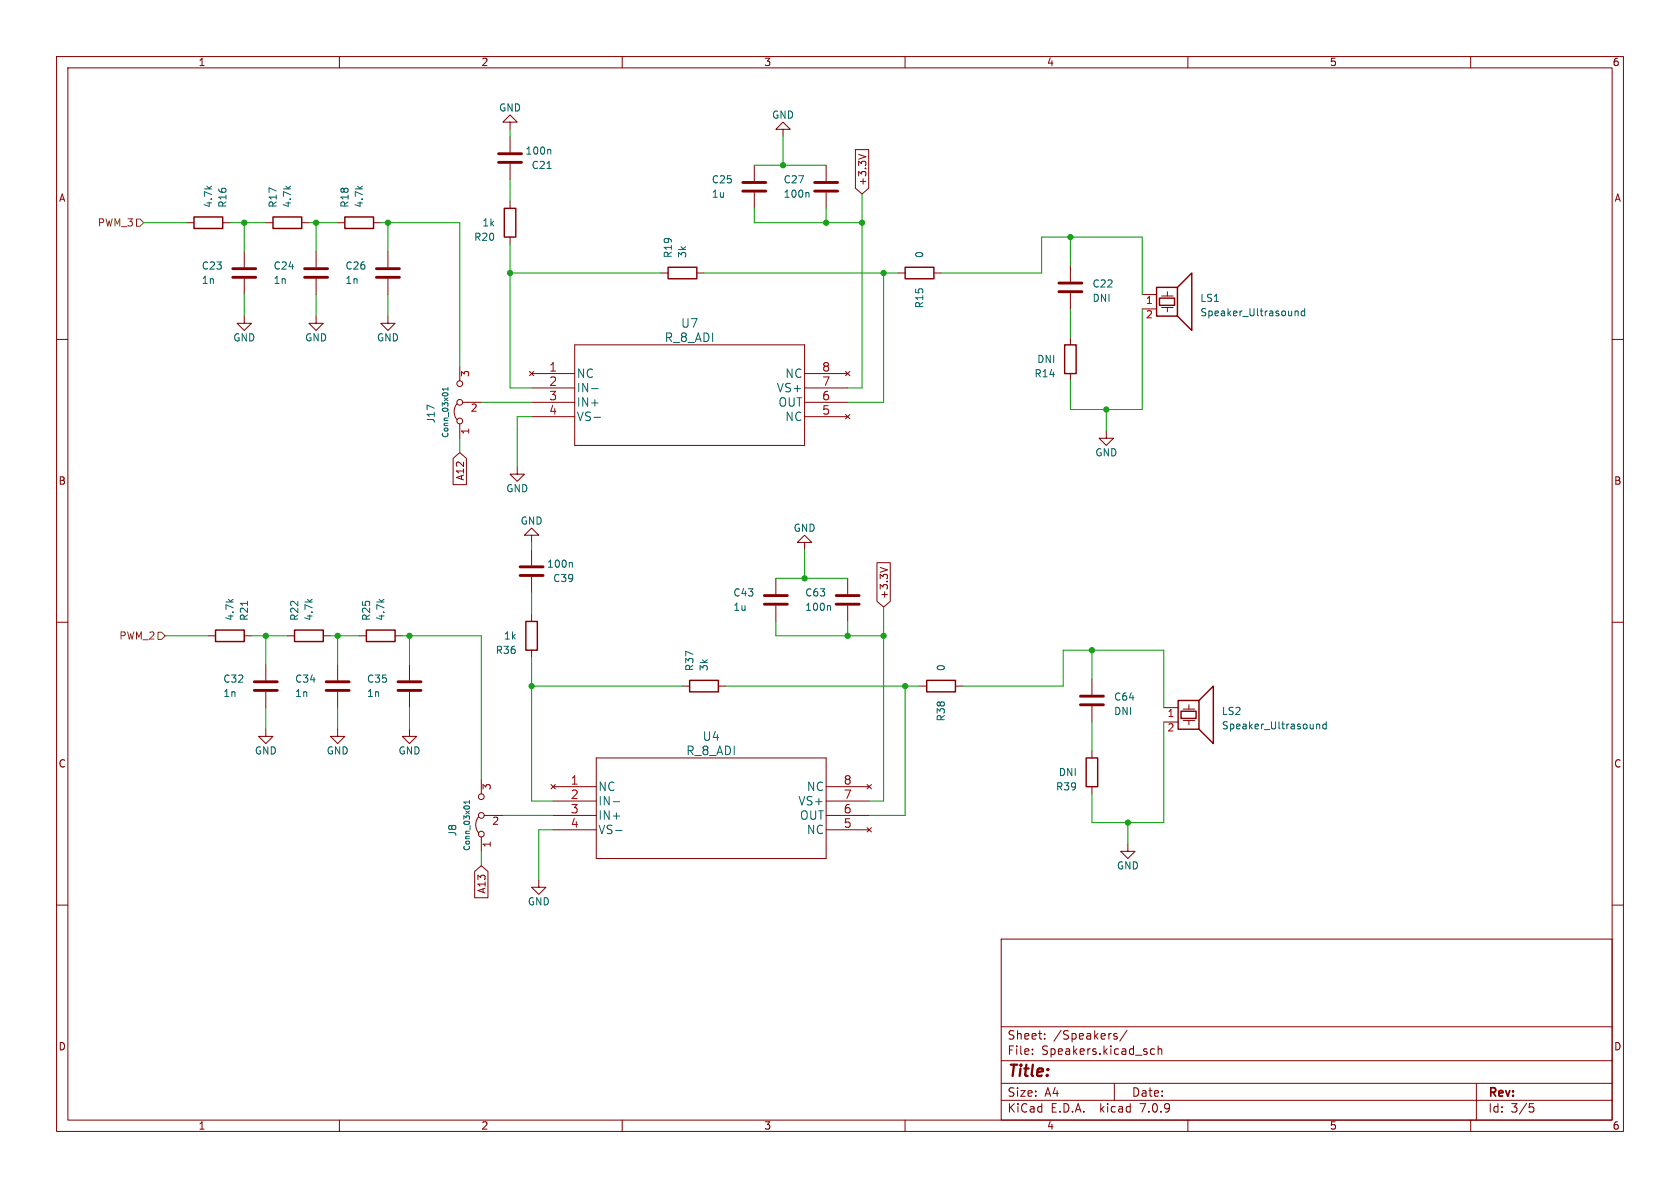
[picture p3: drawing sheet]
<svg xmlns="http://www.w3.org/2000/svg" width="297mm" height="210mm" viewBox="0 0 297 210" stroke-linecap="round" stroke-linejoin="round" font-family="sans-serif">
<g fill="none" stroke="#840000" stroke-width=".18">
<path d="M10 10h277v190h-277zM12 12h273v186h-273zM60 10v2M110 10v2M160 10v2M210 10v2M260 10v2M33 39.4h1.3M39.4 39.4h1.2M47 39.4h1.3M53.3 39.4h1.3M59.7 39.4h1.3"/>
<path d="M66 39.4h1.3M90.2 21.6h1.2l-1.2-1.3-1.3 1.3h1.3v1.3M90.2 24.1v2.8M90.2 29v2.8M90.2 35.6v1.2M133.3 29.2v2.8M133.3 34v2.8M138.4 22.9h1.3l-1.3-1.3-1.2 1.3h1.2v1.2M146 29.2v2.8M146 34v2.8M151.2 26.4h2.4v6.9l-1.2 1-1.2-1zM151.8 27.3l1.3 .4"/>
<path d="M10 60h2M43.2 55.9v1.3h1.2l-1.2 1.2-1.3-1.2h1.3M43.2 44.5v2.7M43.2 49.3v2.8M55.9 55.9v1.3h1.2l-1.2 1.2-1.3-1.2h1.3M55.9 44.5v2.7M55.9 49.3v2.8M68.6 55.9v1.3h1.2l-1.2 1.2-1.3-1.2h1.3M68.6 44.5v2.7M68.6 49.3v2.8M90.2 41.9v1.3M116.8 48.3h1.3"/>
<path d="M123.2 48.3h1.3M158.7 48.3h1.3M165.1 48.3h1.3M189.2 47v2.8M189.2 51.8v2.8M189.2 59.7v1.3M201.9 52.1h2.6M201.9 54.6h2.6M205.4 54.4h2M205.4 52.3h2M206.4 51.6v.7M206.4 54.4v.7"/>
<path d="M285 60h2M80.8 71.4a2.26 2.26 0 0 0 0 2.8M81.3 64.8v2.5M81.3 74.9v2.6M81.8 71.1h3.3M93.6 65.7l.8 .7M94 66h7.6M94 68.6h7.6M94 71.1h7.6M94 73.7h7.6M94.4 65.7l-.8 .7M101.6 61h40.6v17.7h-40.6z"/>
<path d="M142.2 66h7.7M142.2 68.6h7.7M142.2 71.1h7.7M142.2 73.7h7.7M149.5 73.3l.7 .7M149.5 65.7l.7 .7M150.2 73.3l-.7 .7M150.2 65.7l-.7 .7M189.2 66v1.3M195.6 76.2v1.3h1.2l-1.2 1.2-1.3-1.2h1.3M80.1 81l1.2-1 1.2 1v4.7h-2.4zM91.4 82.6v1.2h1.3l-1.3 1.3-1.2-1.3h1.2"/>
<path d="M94 94.6h1.2l-1.2-1.3-1.3 1.3h1.3v1.3M94 97.2v2.7M142.2 95.9h1.3l-1.3-1.3-1.2 1.3h1.2v1.3M155 99.5h2.4v6.8l-1.2 1-1.2-1zM10 110h2M36.8 112.4h1.3M43.2 112.4h1.2M47 117.5v2.8M50.8 112.4h1.3M57.1 112.4h1.3M59.7 117.5v2.8M63.5 112.4h1.3"/>
<path d="M69.8 112.4h1.3M72.4 117.5v2.8M94 102v2.8M94 108.6v1.3M94 114.9v1.3M137.2 102.2v2.8M137.2 107.1v2.8M149.9 102.2v2.8M149.9 107.1v2.8M155.6 100.3l1.3 .4M285 110h2M47 128.9v1.3h1.3l-1.3 1.2-1.3-1.2h1.3"/>
<path d="M47 122.3v2.8M59.7 128.9v1.3h1.3l-1.3 1.2-1.3-1.2h1.3M59.7 122.3v2.8M72.4 128.9v1.3h1.3l-1.3 1.2-1.3-1.2h1.3M72.4 122.3v2.8M85.1 137.8v2.5M97.4 138.7l.8 .7M97.8 139.1h7.6M98.2 138.7l-.8 .7M105.4 134h40.6v17.8h-40.6zM120.6 121.3h1.3M127 121.3h1.3"/>
<path d="M146 139.1h7.7M153.3 138.7l.8 .7M154.1 138.7l-.8 .7M162.6 121.3h1.2M168.9 121.3h1.3M193 120v2.8M193 124.8v2.8M193 132.7v1.3M193 139.1v1.2M205.7 125.1h2.6M205.7 127.6h2.6M209.2 127.4h2"/>
<path d="M209.2 125.3h2M210.2 124.6v.7M210.2 127.4v.7M10 160h2M83.9 154.1l1.2-1.1 1.2 1.1v4.6h-2.4zM84.6 144.4a2.26 2.26 0 0 0 0 2.8M85.1 148v2.5M85.6 144.1h3.3M95.2 155.6v1.2h1.3l-1.3 1.3-1.2-1.3h1.2M97.8 141.6h7.6M97.8 144.1h7.6M97.8 146.7h7.6"/>
<path d="M146 141.6h7.7M146 144.1h7.7M146 146.7h7.7M153.3 146.3l.8 .8M154.1 146.3l-.8 .8M199.4 149.2v1.3h1.3l-1.3 1.3-1.3-1.3h1.3M285 160h2M177 166h108v32h-108zM60 198v2M110 198v2M160 198v2M177 194.5h108"/>
<path d="M177 191.5h108M177 187.5h108M177 181.5h108M182.5 186.3v.1M182.5 185.5v.1M184.7 183.6v.1M184.7 182.8v.1M197 183.1l.5 .2v.2l-.2 .2-.4-.1M197 182.8h.5M197 191.5v3M199.2 182.1l-1.2 2M204.1 185.5l-.4-.1-.3 .3v.4l.1 .2h.6"/>
<path d="M204.7 185.5l.3-.1 .3 .1 .1 .9M204.7 184.9v1.5M210 198v2M260 198v2M261 191.5v6.5M270.4 195.1h.7M270.5 195.7h.4l.3 .3-.2 .5-.5 .1"/>
<circle cx="81.3" cy="74.4" r=".51"/>
<circle cx="81.3" cy="71.1" r=".51"/>
<circle cx="81.3" cy="67.8" r=".51"/>
<circle cx="85.1" cy="147.4" r=".51"/>
<circle cx="85.1" cy="144.1" r=".51"/>
<circle cx="85.1" cy="140.8" r=".51"/>
</g>
<g fill="none" stroke="#840000" stroke-width=".25">
<path d="M34.3 38.4h5.1v2h-5.1zM48.3 38.4h5v2h-5zM61 38.4h5v2h-5zM89.2 36.8h2v5.1h-2zM118.1 47.2h5.1v2.1h-5.1zM160 47.2h5.1v2.1h-5.1zM204.5 50.8h3.7v5.1h-3.7zM205 52.7h2.6v1.3h-2.6zM208.2 50.8l2.5-2.5v10.1l-2.5-2.5M188.2 61h2v5h-2zM38.1 111.4h5.1v2h-5.1zM52.1 111.4h5v2h-5z"/>
<path d="M64.8 111.4h5v2h-5zM93 109.9h2v5h-2zM121.9 120.3h5.1v2h-5.1zM163.8 120.3h5.1v2h-5.1zM192 134h2.1v5.1h-2.1zM208.3 123.8h3.7v5.1h-3.7zM208.8 125.7h2.7v1.3h-2.7zM212 123.8l2.5-2.5v10.1l-2.5-2.5"/>
</g>
<g fill="none" stroke="#006464" stroke-width=".18">
<path d="M96.7 29.8h.7M97.2 26.4l.2 .2v.6M142.8 34l.2 .2v.7M229 55v.8M229 55.1l.1-.1h.3l.1 .8M230.6 55h-.3l-.3 .2 .2 .6h.4M230.6 54.6v1.2M79.2 68.5v.5M79.2 68.8h-1l.3 .2M104.6 68.7h1.1M105 73.8h1.2M101 99.4l.2 .2v.7"/>
<path d="M43.8 106.3v.7M146.6 107l.2 .2v.7M232.8 128v.8M232.8 128.1l.1-.1 .3 .1 .1 .7M234.5 128.1l-.4-.1-.2 .2 .1 .6h.5M234.5 127.6v1.2M83 141.5v.6M83 141.8h-1l.3 .3M108.4 141.7h1.1M108.8 146.8h1.2"/>
</g>
<g fill="none" stroke="#840000" stroke-width=".51">
<path d="M88.1 27.2h4.1M88.1 28.7h4.1M131.3 33.8h4.1M131.3 32.3h4.1M144 33.8h4.1M144 32.3h4.1M41.1 49h4.1M41.1 47.5h4.1M53.8 49h4.1M53.8 47.5h4.1M66.5 49h4.1M66.5 47.5h4.1"/>
<path d="M187.2 51.6h4.1M187.2 50h4.1M91.9 100.2h4.1M91.9 101.7h4.1M135.1 106.8h4.1M135.1 105.3h4.1M147.8 106.8h4.1M147.8 105.3h4.1M45 122h4M45 120.5h4M57.7 122h4M57.7 120.5h4"/>
<path d="M70.4 122h4M70.4 120.5h4M191 124.6h4.1M191 123.1h4.1"/>
</g>
<path d="M24.1 38.7h.7l.6 .7-.6 .6h-.7zM27.9 111.8h.7l.6 .6-.6 .6h-.7z" fill="none" stroke="#725600" stroke-width=".18"/>
<g fill="none" stroke="#009600" stroke-width=".18">
<path d="M25.4 39.4h7.6M40.6 39.4h6.4M43.2 39.4v5.1M54.6 39.4h5.1M55.9 39.4v5.1M67.3 39.4h14v25.4M68.6 39.4v5.1M90.2 22.9v1.2M90.2 31.8v3.8M133.3 36.8v2.6h19.1M133.3 29.2h12.7M138.4 24.1v5.1"/>
<path d="M146 36.8v2.6M152.4 34.3v34.3h-2.5M43.2 52.1v3.8M55.9 52.1v3.8M68.6 52.1v3.8M90.2 43.2v25.4h3.8M90.2 48.3h26.6M124.5 48.3h34.2M156.2 48.3v22.8h-6.3M166.4 48.3h17.7v-6.4h17.8v10.2M189.2 41.9v5.1M189.2 54.6v5.1"/>
<path d="M201.9 54.6v17.8h-12.7v-5.1M81.3 77.5v2.5M85.1 71.1h8.9M94 73.7h-2.6v8.9M195.6 72.4v3.8M94 95.9v1.3M142.2 97.2v5M29.2 112.4h7.6M44.4 112.4h6.4M47 112.4v5.1M58.4 112.4h5.1M59.7 112.4v5.1"/>
<path d="M71.1 112.4h14v25.4M72.4 112.4v5.1M94 116.2v25.4h3.8M94 104.8v3.8M137.2 109.9v2.5h19M137.2 102.2h12.7M149.9 109.9v2.5M156.2 107.3v34.3h-2.5M193 114.9v5.1M47 125.1v3.8M59.7 125.1v3.8M72.4 125.1v3.8"/>
<path d="M94 121.3h26.6M128.3 121.3h34.3M160 121.3v22.8h-6.3M170.2 121.3h17.8v-6.4h17.7v10.2M193 127.6v5.1M205.7 127.6v17.8h-12.7v-5.1M85.1 150.5v2.5M88.9 144.1h8.9M97.8 146.7h-2.6v8.9M199.4 145.4v3.8"/>
</g>
<g fill="#009600" stroke="#009600" stroke-width=".18">
<circle cx="55.9" cy="39.4" r=".46"/>
<circle cx="90.2" cy="48.3" r=".46"/>
<circle cx="68.6" cy="39.4" r=".46"/>
<circle cx="43.2" cy="39.4" r=".46"/>
<circle cx="195.6" cy="72.4" r=".46"/>
<circle cx="156.2" cy="48.3" r=".46"/>
<circle cx="152.4" cy="39.4" r=".46"/>
<circle cx="189.2" cy="41.9" r=".46"/>
<circle cx="160" cy="121.3" r=".46"/>
<circle cx="199.4" cy="145.4" r=".46"/>
<circle cx="149.9" cy="112.4" r=".46"/>
<circle cx="193" cy="114.9" r=".46"/>
<circle cx="156.2" cy="112.4" r=".46"/>
<circle cx="59.7" cy="112.4" r=".46"/>
<circle cx="94" cy="121.3" r=".46"/>
<circle cx="47" cy="112.4" r=".46"/>
<circle cx="72.4" cy="112.4" r=".46"/>
<circle cx="138.4" cy="29.2" r=".46"/>
<circle cx="142.2" cy="102.2" r=".46"/>
<circle cx="146" cy="39.4" r=".46"/>
</g>
<text font-size="2.8" fill="#840000" x="178" y="190.9">Title:</text>
<g font-size="2.1" fill="#006464">
<text x="120.3" y="58.1">U7</text>
<text x="117.4" y="60.7">R_8_ADI</text>
<text x="101.9" y="67">NC</text>
<text x="101.9" y="69.6">IN-</text>
<text x="137.3" y="69.6">VS+</text>
<text x="138.8" y="67">NC</text>
<text x="101.9" y="72.1">IN+</text>
<text x="101.9" y="74.6">VS-</text>
<text x="137.5" y="72.1">OUT</text>
<text x="138.8" y="74.6">NC</text>
<text x="124.1" y="131.2">U4</text>
<text x="121.2" y="133.7">R_8_ADI</text>
<text x="105.7" y="140">NC</text>
<text x="105.7" y="142.6">IN-</text>
<text x="141.1" y="142.6">VS+</text>
<text x="142.6" y="140">NC</text>
<text x="105.7" y="145.1">IN+</text>
<text x="105.7" y="147.7">VS-</text>
<text x="141.4" y="145.1">OUT</text>
<text x="142.6" y="147.7">NC</text>
</g>
<g font-size="2.1" fill="#a90000">
<text x="97" y="65.8">1</text>
<text x="145.3" y="65.8">8</text>
<text x="97" y="68.3">2</text>
<text x="97" y="70.9">3</text>
<text x="145.3" y="70.9">6</text>
<text x="145.3" y="68.3">7</text>
<text x="97" y="73.4">4</text>
<text x="145.3" y="73.4">5</text>
<text x="100.8" y="138.8">1</text>
<text x="100.8" y="141.4">2</text>
<text x="100.8" y="143.9">3</text>
<text x="149.1" y="143.9">6</text>
<text x="149.1" y="141.4">7</text>
<text x="149.1" y="138.8">8</text>
<text x="100.8" y="146.4">4</text>
<text x="149.1" y="146.4">5</text>
</g>
<g font-size="2.1" fill="#840000">
<text x="178" y="184">Sheet:</text>
<text x="186.2" y="184">/Speakers/</text>
<text x="178" y="186.7">File:</text>
<text x="184.1" y="186.7">Speakers.kicad_sch</text>
<text x="178" y="196.9">KiCad</text>
<text x="178" y="194.1">Size:</text>
<text x="184.7" y="194.1">A4</text>
<text x="185.7" y="196.9">E.D.A.</text>
<text x="194.6" y="196.9">kicad</text>
<text x="200" y="194.1">Date:</text>
<text x="201.8" y="196.9">7.0.9</text>
<text x="263" y="194.3">Rev:</text>
<text x="263" y="196.9">Id:</text>
<text x="267.1" y="196.9">3/5</text>
</g>
<g font-size="1.8" fill="#840000">
<text x="35" y="11.9">1</text>
<text x="85" y="11.9">2</text>
<text x="135" y="11.9">3</text>
<text x="185" y="11.9">4</text>
<text x="235" y="11.9">5</text>
<text x="285" y="11.9">6</text>
<text x="10.3" y="35.9">A</text>
<text x="153.4" y="33" transform="rotate(-90 153.4 33)">+3.3V</text>
<text x="285.3" y="35.9">A</text>
<text x="10.3" y="85.9">B</text>
<text x="82.2" y="85.1" transform="rotate(-90 82.2 85.1)">A12</text>
<text x="285.3" y="85.9">B</text>
<text x="157.2" y="106" transform="rotate(-90 157.2 106)">+3.3V</text>
<text x="10.3" y="135.9">C</text>
<text x="285.3" y="135.9">C</text>
<text x="86" y="158.1" transform="rotate(-90 86 158.1)">A13</text>
<text x="10.3" y="185.9">D</text>
<text x="285.3" y="185.9">D</text>
<text x="35" y="199.9">1</text>
<text x="85" y="199.9">2</text>
<text x="135" y="199.9">3</text>
<text x="185" y="199.9">4</text>
<text x="235" y="199.9">5</text>
<text x="285" y="199.9">6</text>
</g>
<g font-size="1.8" fill="#006464">
<text x="88.1" y="19.9">GND</text>
<text x="136.4" y="21.2">GND</text>
<text x="92.8" y="27.5">100n</text>
<text x="93.9" y="30.1">C21</text>
<text x="125.7" y="35.2">1u</text>
<text x="125.7" y="32.6">C25</text>
<text x="138.4" y="35.2">100n</text>
<text x="138.4" y="32.6">C27</text>
<text x="37.7" y="36.8" transform="rotate(-90 37.7 36.8)">4.7k</text>
<text x="40.2" y="36.8" transform="rotate(-90 40.2 36.8)">R16</text>
<text x="49.1" y="36.8" transform="rotate(-90 49.1 36.8)">R17</text>
<text x="51.7" y="36.8" transform="rotate(-90 51.7 36.8)">4.7k</text>
<text x="61.8" y="36.8" transform="rotate(-90 61.8 36.8)">R18</text>
<text x="64.4" y="36.8" transform="rotate(-90 64.4 36.8)">4.7k</text>
<text x="85.2" y="40.2">1k</text>
<text x="35.6" y="47.9">C23</text>
<text x="48.3" y="47.9">C24</text>
<text x="61" y="47.9">C26</text>
<text x="83.7" y="42.8">R20</text>
<text x="119" y="45.7" transform="rotate(-90 119 45.7)">R19</text>
<text x="121.5" y="45.7" transform="rotate(-90 121.5 45.7)">3k</text>
<text x="163.4" y="45.7" transform="rotate(-90 163.4 45.7)">0</text>
<text x="35.6" y="50.4">1n</text>
<text x="48.3" y="50.4">1n</text>
<text x="61" y="50.4">1n</text>
<text x="193" y="53.6">DNI</text>
<text x="193" y="51">C22</text>
<text x="212.1" y="53.6">LS1</text>
<text x="163.4" y="54.6" transform="rotate(-90 163.4 54.6)">R15</text>
<text x="212.1" y="56.1">Speaker_Ultrasound</text>
<text x="41.1" y="60.6">GND</text>
<text x="53.8" y="60.6">GND</text>
<text x="66.5" y="60.6">GND</text>
<text x="183.3" y="64.4">DNI</text>
<text x="182.8" y="66.9">R14</text>
<text x="77.1" y="74.9" transform="rotate(-90 77.1 74.9)">J17</text>
<text x="193.5" y="80.9">GND</text>
<text x="89.4" y="87.2">GND</text>
<text x="91.9" y="92.9">GND</text>
<text x="140.2" y="94.2">GND</text>
<text x="96.6" y="100.6">100n</text>
<text x="97.7" y="103.1">C39</text>
<text x="129.5" y="105.6">C43</text>
<text x="142.2" y="105.6">C63</text>
<text x="41.5" y="109.8" transform="rotate(-90 41.5 109.8)">4.7k</text>
<text x="44" y="109.8" transform="rotate(-90 44 109.8)">R21</text>
<text x="52.9" y="109.8" transform="rotate(-90 52.9 109.8)">R22</text>
<text x="55.5" y="109.8" transform="rotate(-90 55.5 109.8)">4.7k</text>
<text x="65.6" y="109.8" transform="rotate(-90 65.6 109.8)">R25</text>
<text x="68.2" y="109.8" transform="rotate(-90 68.2 109.8)">4.7k</text>
<text x="89" y="113.3">1k</text>
<text x="129.5" y="108.2">1u</text>
<text x="142.2" y="108.2">100n</text>
<text x="87.5" y="115.8">R36</text>
<text x="122.8" y="118.7" transform="rotate(-90 122.8 118.7)">R37</text>
<text x="125.3" y="118.7" transform="rotate(-90 125.3 118.7)">3k</text>
<text x="167.2" y="118.7" transform="rotate(-90 167.2 118.7)">0</text>
<text x="39.4" y="123.4">1n</text>
<text x="39.4" y="120.9">C32</text>
<text x="52.1" y="123.4">1n</text>
<text x="52.1" y="120.9">C34</text>
<text x="64.8" y="123.4">1n</text>
<text x="64.8" y="120.9">C35</text>
<text x="196.9" y="124.1">C64</text>
<text x="167.2" y="127.6" transform="rotate(-90 167.2 127.6)">R38</text>
<text x="196.9" y="126.6">DNI</text>
<text x="215.9" y="126.6">LS2</text>
<text x="215.9" y="129.1">Speaker_Ultrasound</text>
<text x="45" y="133.6">GND</text>
<text x="57.7" y="133.6">GND</text>
<text x="70.4" y="133.6">GND</text>
<text x="187.1" y="137.4">DNI</text>
<text x="186.6" y="139.9">R39</text>
<text x="80.9" y="147.9" transform="rotate(-90 80.9 147.9)">J8</text>
<text x="197.4" y="153.9">GND</text>
<text x="93.2" y="160.2">GND</text>
</g>
<g font-size="1.8" fill="#725600">
<text x="17.2" y="40.2">PWM_3</text>
<text x="21" y="113.3">PWM_2</text>
</g>
<g font-size="1.8" fill="#a90000">
<text x="202.5" y="54.1">1</text>
<text x="202.5" y="56.6">2</text>
<text x="83.3" y="66.7" transform="rotate(-90 83.3 66.7)">3</text>
<text x="83.1" y="73.1">2</text>
<text x="83.3" y="76.9" transform="rotate(-90 83.3 76.9)">1</text>
<text x="206.3" y="127.1">1</text>
<text x="206.3" y="129.6">2</text>
<text x="87.1" y="139.8" transform="rotate(-90 87.1 139.8)">3</text>
<text x="86.9" y="146.1">2</text>
<text x="87.1" y="149.9" transform="rotate(-90 87.1 149.9)">1</text>
</g>
<g font-size="1.4" fill="#006464">
<text x="79.5" y="77.5" transform="rotate(-90 79.5 77.5)">Conn_03x01</text>
<text x="83.3" y="150.5" transform="rotate(-90 83.3 150.5)">Conn_03x01</text>
</g>
</svg>
